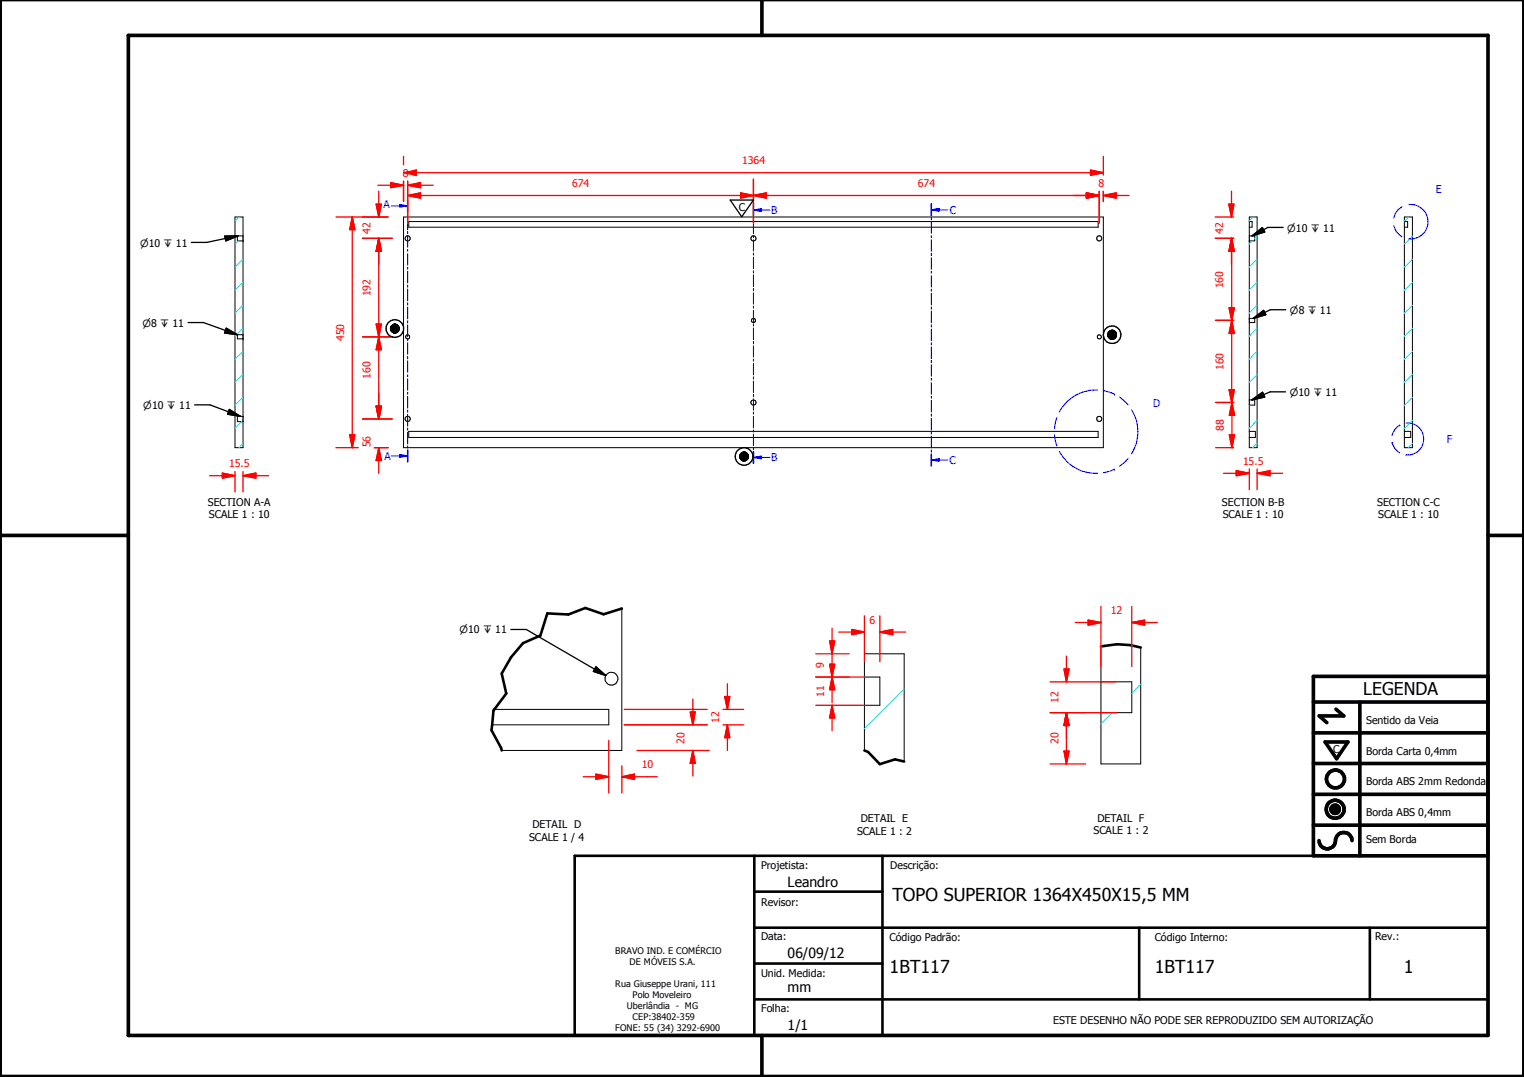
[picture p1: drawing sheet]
<svg xmlns="http://www.w3.org/2000/svg" width="297mm" height="210mm" viewBox="0 0 297 210" stroke-linecap="round" stroke-linejoin="round" font-family="sans-serif">
<g fill="none" stroke="#000" stroke-width=".19">
<path d="M45.8 42.3h1.6v44.9h-1.6zM47.4 46.9h.1M47.4 46h-1.1v.9h1.1M78.7 42.3h136.3v44.9h-136.3zM79.7 43.2h134.3v1.1h-134.3zM243.5 46.9h.1M243.5 46h1.1v.9h-1.1M243.5 43.2h.5v1.1h-.5M243.5 42.3h1.5v44.9h-1.5zM273.7 43.2h.7v1.1h-.7M273.7 42.3h1.6v44.9h-1.6zM47.4 66h.1"/>
<path d="M47.4 65.2h-1.1v.8h1.1M76.1 64l1.7 .1zM76.1 64.1h1.7zM76.1 64.1l1.7 .1zM76.2 64.2h1.6zM76.2 64.2l1.6 .1zM76.2 64.3h1.6zM76.2 64.3l1.5 .1zM76.2 63.9l1.6 .1zM76.2 63.8l1.6 .1h-1.6zM76.2 63.8h1.6v.1zM76.2 64.4h1.5z"/>
<path d="M76.2 64.4l1.5 .1zM76.2 63.7l1.6 .1zM76.2 64.5h1.5zM76.2 64.5h1.4zM76.2 63.6l1.5 .1zM76.3 64.5h1.3zM76.3 64.5l1.3 .1zM76.3 63.5l1.4 .1zM76.3 64.6h1.3zM76.3 64.6h1.2zM76.3 63.5h1.3zM76.4 64.6h1.1z"/>
<path d="M76.4 64.6l1.1 .1zM76.4 63.4l1.2 .1zM76.4 63.4h1.1zM76.5 64.7h1zM76.5 64.7l.9 .1zM76.5 63.4h1zM76.5 64.8h.9zM76.5 64.8h.8zM76.5 63.3l1 .1zM76.6 64.8h.7zM76.6 64.8l.6 .1zM76.6 63.2l.8 .1h-.9z"/>
<path d="M76.6 63.2l.8 .1zM76.6 63.2h.7zM76.7 64.9h.5zM76.7 64.9h.4zM76.7 63.2h.6zM76.7 63.2h.5zM76.8 64.9h.3zM76.8 64.9h.2zM76.8 63.2h.4zM76.8 63.2h.3zM76.9 64.9h.1zM76.9 63.2h.2z"/>
<path d="M76.9 63.2h.1zM215.9 65.2h1.7zM215.9 65.2l1.7 .1zM215.9 65.3l1.7 .1zM215.9 65.4l1.7 .1zM215.9 65.5h1.7l-.1 .1zM215.9 65.5l1.6 .1h-1.5zM215.9 65.1l1.7 .1zM215.9 65l1.7 .1zM216 65.6l1.5 .1zM216 64.9l1.6 .1zM216 65.7h1.5z"/>
<path d="M216 64.8l1.5 .1zM216.1 65.7h1.4zM216.1 65.7l1.3 .1zM216.1 64.7l1.4 .1zM216.1 64.7h1.4zM216.1 65.8h1.3zM216.1 65.8l1.2 .1zM216.2 65.9h1.1zM216.2 64.6l1.2 .1h-1.3zM216.2 64.6l1.2 .1zM216.2 64.6h1.1zM216.3 65.9h1z"/>
<path d="M216.3 65.9l.9 .1zM216.3 64.6h1zM216.3 66h.9zM216.3 66h.8zM216.3 64.5l1 .1zM216.3 64.5h.9zM216.4 66h.7zM216.4 66h.6zM216.4 64.5h.8zM216.5 66h.5zM216.5 66l.5 .1zM216.5 64.4l.6 .1z"/>
<path d="M216.5 64.4h.5zM216.6 66.1h.4zM216.6 66.1h.3zM216.6 64.4h.4zM216.7 66.1h.2zM216.7 64.4h.3zM216.7 64.4h.2zM243.5 62.1h.1M243.5 62.1h1.1v.8h-1.1M243.5 77.9h1.1v1.1h-1.1M47.4 81.2h-1.1v1h1.1M79.7 84.1h134.3v1.2h-134.3z"/>
<path d="M144.2 88.9h1.7zM144.2 88.9h1.7v.2zM144.2 88.9l1.7 .2h-1.7zM144.2 89.1h1.7zM144.2 89.1l1.6 .1zM144.2 89.2h1.6zM144.2 88.8l1.7 .1h-1.7zM144.2 88.8h1.6l.1 .1zM144.2 89.2l1.6 .1zM144.2 89.3h1.6zM144.2 89.3l1.6 .1zM144.2 88.7l1.6 .1z"/>
<path d="M144.2 88.6l1.6 .1zM144.3 89.4h1.5zM144.3 89.4l1.4 .1zM144.3 88.6h1.5h-1.6zM144.3 88.6h1.5zM144.4 89.5h1.3zM144.4 89.5h1.2zM144.4 88.5l1.4 .1zM144.4 89.5l1.2 .1zM144.4 88.4l1.3 .1zM144.4 89.6h1.2zM144.4 89.6l1.1 .1z"/>
<path d="M144.4 88.3l1.2 .1zM144.4 88.3h1.2zM144.5 89.7h1zM144.5 88.3h1.1zM144.5 88.3h1zM144.6 89.7h.9zM144.6 89.7h.8zM144.6 88.3h.9zM144.7 89.7h.7zM144.7 89.7l.6 .1zM144.7 88.2l.8 .1zM144.7 88.2h.7z"/>
<path d="M144.7 89.8h.6zM144.7 89.8h.5zM144.7 88.2h.6zM144.9 89.8h.3zM144.9 89.8h.2zM144.9 88.1l.4 .1zM144.9 88.1h.3zM144.9 88.1h.2zM243.5 84.1h1.2v1.2h-1.2M273.7 84.1h1.3v1.2h-1.3M121.2 118.6v27.7h-23.4M96.3 138.3h22.4v3h-22.8"/>
<path d="M168.5 132h3v5.5h-3M214.6 126v22.9h7.7v-22.7M214.6 132.9h6v6h-6M168.5 146.3v-18.9h7.7v21M259.4 157.6l1.6 .1zM259.4 157.7l1.6 .1zM259.4 157.8l1.6 .1zM259.4 157.9h1.6v.1zM259.4 157.9l1.6 .1h-1.5zM259.4 157.6h1.6zM259.5 158h1.5zM259.5 158l1.4 .1z"/>
<path d="M259.5 157.5l1.5 .1zM259.5 158.1h1.4zM259.5 157.4l1.5 .1zM259.5 158.1l1.4 .1zM259.5 157.3l1.4 .1zM259.6 158.2h1.3zM259.6 158.2h1.2zM259.6 157.2l1.3 .1zM259.6 158.2l1.2 .1zM259.6 157.2h1.3zM259.7 158.3h1.1zM259.7 158.3l1 .1z"/>
<path d="M259.7 157.1l1.1 .1zM259.7 157.1h1.1zM259.8 158.4h.9zM259.8 158.4h.8zM259.8 157.1h1zM259.8 157.1h.9zM259.8 158.4l.8 .1zM259.8 157l.9 .1zM259.8 157h.8zM259.9 158.5h.7zM259.9 158.5h.6zM259.9 157h.7z"/>
<path d="M260 158.5h.5zM260 158.5h.4zM260 157h.6zM260.1 158.5h.3zM260.1 158.5h.2zM260.1 156.9l.4 .1zM260.1 156.9h.3zM260.1 156.9h.2z"/>
<circle cx="79.5" cy="46.5" r=".5"/>
<circle cx="146.9" cy="46.5" r=".49"/>
<circle cx="214.3" cy="46.5" r=".5"/>
<circle cx="79.5" cy="65.6" r=".4"/>
<circle cx="146.8" cy="62.4" r=".4"/>
<circle cx="146.9" cy="78.5" r=".51"/>
<circle cx="214.3" cy="65.6" r=".4"/>
<circle cx="79.5" cy="81.6" r=".5"/>
<circle cx="214.2" cy="81.6" r=".5"/>
<circle cx="119.2" cy="132.3" r="1.25"/>
</g>
<path d="M121.2 118.6l-3.6 1.1-3.5-1.2-3.3 1.3-4.1-.3-1.4 4.4-3.4 1.4-2.3 2.8-1.8 3.2 .9 3.9-2.5 3.3-.4 3.8 1.9 3.5 .1 .5M214.6 126a14.5 14.5 0 0 1 7.7 .2M168.5 146.3l.7 .3 2.3 2.3 3-.9 1.7 .4M112 166.8h178v35h-178zM147 173.8h25M147 166.8v35M172 166.8v35M147 194.8h143M147 180.8h143M147 187.8h25M222 180.8v14M267 180.8v14" fill="none" stroke="#000" stroke-width=".51"/>
<g fill="#000">
<path d="M76.2 63.9l1.6 .1zM76.2 63.8l1.6 .1h-1.6zM76.2 63.8h1.6v.1zM76.2 63.7l1.6 .1zM76.2 63.6l1.5 .1zM76.3 63.5l1.4 .1zM76.3 63.5h1.3zM76.4 63.4l1.2 .1zM76.4 63.4h1.1zM76.5 63.4h1zM76.5 63.3l1 .1zM76.6 63.2l.8 .1h-.9z"/>
<path d="M76.6 63.2l.8 .1zM76.6 63.2h.7zM76.7 63.2h.6zM76.7 63.2h.5zM76.8 63.2h.4zM76.8 63.2h.3zM76.9 63.2h.2zM76.9 63.2h.1zM76.8 64.9h.2zM76.9 64.9h.1zM76.7 64.9h.4zM76.8 64.9h.3z"/>
<path d="M76.6 64.8l.6 .1zM76.7 64.9h.5zM76.5 64.8h.8zM76.6 64.8h.7zM76.5 64.7l.9 .1zM76.5 64.8h.9zM76.4 64.6l1.1 .1zM76.5 64.7h1zM76.3 64.6h1.2zM76.4 64.6h1.1zM76.3 64.5l1.3 .1zM76.3 64.6h1.3z"/>
<path d="M76.2 64.5h1.4zM76.3 64.5h1.3zM76.2 64.4l1.5 .1zM76.2 64.5h1.5zM76.2 64.3l1.5 .1zM76.2 64.4h1.5zM76.2 64.2l1.6 .1zM76.2 64.3h1.6zM76.1 64l1.7 .1zM76.1 64.1h1.7zM76.1 64.1l1.7 .1zM76.2 64.2h1.6z"/>
<path d="M215.9 65.1l1.7 .1zM215.9 65l1.7 .1zM216 64.9l1.6 .1zM216 64.8l1.5 .1zM216.1 64.7l1.4 .1zM216.1 64.7h1.4zM216.2 64.6l1.2 .1h-1.3zM216.2 64.6l1.2 .1zM216.2 64.6h1.1zM216.3 64.6h1zM216.3 64.5l1 .1zM216.3 64.5h.9z"/>
<path d="M216.4 64.5h.8zM216.5 64.4l.6 .1zM216.5 64.4h.5zM216.6 64.4h.4zM216.7 64.4h.3zM216.7 64.4h.2zM216.6 66.1h.3zM216.7 66.1h.2zM216.5 66l.5 .1zM216.6 66.1h.4zM216.4 66h.6zM216.5 66h.5z"/>
<path d="M216.3 66h.8zM216.4 66h.7zM216.3 65.9l.9 .1zM216.3 66h.9zM216.2 65.9h1.1zM216.3 65.9h1zM216.1 65.8l1.2 .1zM216.1 65.7l1.3 .1zM216.1 65.8h1.3zM216 65.7h1.5zM216.1 65.7h1.4zM215.9 65.5l1.6 .1h-1.5z"/>
<path d="M216 65.6l1.5 .1zM215.9 65.2h1.7zM215.9 65.2l1.7 .1zM215.9 65.3l1.7 .1zM215.9 65.4l1.7 .1zM215.9 65.5h1.7l-.1 .1zM144.2 88.8l1.7 .1h-1.7zM144.2 88.8h1.6l.1 .1zM144.2 88.7l1.6 .1zM144.2 88.6l1.6 .1zM144.3 88.6h1.5h-1.6zM144.3 88.6h1.5z"/>
<path d="M144.4 88.5l1.4 .1zM144.4 88.4l1.3 .1zM144.4 88.3l1.2 .1zM144.4 88.3h1.2zM144.5 88.3h1.1zM144.5 88.3h1zM144.6 88.3h.9zM144.7 88.2l.8 .1zM144.7 88.2h.7zM144.7 88.2h.6zM144.9 88.1l.4 .1zM144.9 88.1h.3z"/>
<path d="M144.9 88.1h.2zM144.9 89.8h.2zM144.7 89.8h.5zM144.9 89.8h.3zM144.7 89.7l.6 .1zM144.7 89.8h.6zM144.6 89.7h.8zM144.7 89.7h.7zM144.5 89.7h1zM144.6 89.7h.9zM144.4 89.6l1.1 .1zM144.4 89.5l1.2 .1z"/>
<path d="M144.4 89.6h1.2zM144.4 89.5h1.2zM144.3 89.4l1.4 .1zM144.4 89.5h1.3zM144.2 89.3l1.6 .1zM144.3 89.4h1.5zM144.2 89.2l1.6 .1zM144.2 89.3h1.6zM144.2 89.1l1.6 .1zM144.2 89.2h1.6zM144.2 88.9h1.7zM144.2 88.9h1.7v.2z"/>
<path d="M144.2 88.9l1.7 .2h-1.7zM144.2 89.1h1.7zM259.4 157.6h1.6zM259.5 157.5l1.5 .1zM259.5 157.4l1.5 .1zM259.5 157.3l1.4 .1zM259.6 157.2l1.3 .1zM259.6 157.2h1.3zM259.7 157.1l1.1 .1zM259.7 157.1h1.1zM259.8 157.1h1zM259.8 157.1h.9z"/>
<path d="M259.8 157l.9 .1zM259.8 157h.8zM259.9 157h.7zM260 157h.6zM260.1 156.9l.4 .1zM260.1 156.9h.3zM260.1 156.9h.2zM260.1 158.5h.2zM260 158.5h.4zM260.1 158.5h.3zM259.9 158.5h.6zM260 158.5h.5z"/>
<path d="M259.8 158.4l.8 .1zM259.9 158.5h.7zM259.8 158.4h.8zM259.7 158.3l1 .1zM259.8 158.4h.9zM259.6 158.2l1.2 .1zM259.7 158.3h1.1zM259.6 158.2h1.2zM259.5 158.1l1.4 .1zM259.6 158.2h1.3zM259.5 158l1.4 .1zM259.5 158.1h1.4z"/>
<path d="M259.4 157.9l1.6 .1h-1.5zM259.5 158h1.5zM259.4 157.6l1.6 .1zM259.4 157.7l1.6 .1zM259.4 157.8l1.6 .1zM259.4 157.9h1.6v.1z"/>
</g>
<g fill="none" stroke="#000" stroke-width=".71">
<path d="M148.5 0v6.9M297 -.1v209.9h-297v-209.9M25 6.9h265v194.9h-265zM0 104.4h25M290 104.4h7M256 136.8h34M260.4 138.2l1.5 1.3h-4.8l1.5 1.3M265 136.8v30M290 131.8h-34v35h34M256 154.8h34M256 148.8h34M256 142.8h34"/>
<path d="M258.3 144.6h4.4l-2.2 3.3zM256 160.8h34M257.1 163.8a1.62 1.62 0 0 0 1.8 1.6 1.62 1.62 0 0 0 1.4-1.9 1.63 1.63 0 0 1 1.7-1.2 1.63 1.63 0 0 1 1.5 1.5M148.5 201.8v8"/>
<circle cx="260.2" cy="157.7" r="1.76"/>
<circle cx="260.2" cy="157.7" r=".82"/>
<circle cx="260.3" cy="151.8" r="1.76"/>
</g>
<g fill="none" stroke="#00f" stroke-width=".19">
<path d="M79.5 39v2.2M77.9 40.1h1.6M79.5 41.6v.5M79.5 42.5v2.2M79.5 45.1v.5M79.5 45.9v2.3M79.5 48.6v.4M79.5 49.4v2.3M79.5 52.1v.4M79.5 52.9v2.3M79.5 55.5v.5M79.5 56.3v2.3"/>
<path d="M79.5 59v.5M79.5 59.9v2.2M79.5 62.5v.4M79.5 63.3v2.3M79.5 66v.4M79.5 66.8v2.3M79.5 69.5v.4M79.5 70.3v2.3M79.5 73v.4M79.5 73.8v2.3M79.5 76.5v.4M79.5 77.3v2.2"/>
<path d="M79.5 79.9v.5M79.5 80.8v2.3M79.5 83.4v.5M79.5 84.2v2.3M79.5 86.9v.4M79.5 87.7v2.3"/>
</g>
<path d="M79.5 39v2.2M79.5 87.7v2.3" fill="none" stroke="#00f" stroke-width=".3"/>
<path d="M77.9 39.9l1.6 .2-1.6 .2z" fill="#00f"/>
<path d="M77.9 39.9l1.6 .2-1.6 .2zM76.2 40.1h1.7M77.9 88.9h1.6" fill="none" stroke="#00f" stroke-width=".19"/>
<path d="M77.9 88.6l1.6 .3-1.6 .2z" fill="#00f"/>
<g fill="none" stroke="#00f" stroke-width=".19">
<path d="M146.9 39.8v2.2M146.9 42.4v.4M146.9 43.2v2.3M146.9 45.8v.5M146.9 46.7v2.2M146.9 49.3v.4M146.9 50.1v2.3M146.9 52.7v.5M146.9 53.6v2.2M146.9 56.2v.4M146.9 57v2.3M146.9 59.6v.5"/>
<path d="M146.9 40.9h1.5M146.9 60.5v2.2M146.9 63.1v.4M146.9 63.9v2.3M146.9 66.5v.5M146.9 67.4v2.2M146.9 70v.4M146.9 70.8v2.3M146.9 73.4v.5M146.9 74.3v2.2M146.9 76.9v.4M146.9 77.7v2.2"/>
<path d="M76.2 88.9h1.7M77.9 88.6l1.6 .3-1.6 .2zM146.9 80.3v.5M146.9 81.2v2.2M146.9 83.8v.4M146.9 84.6v2.3M146.9 87.2v.5M146.9 88.1v2.2"/>
</g>
<path d="M46.4 46.9l-.6 .7M46.6 42.3l-.8 .8M47.4 59.5l-1.6 1.5M47.4 55l-1.6 1.6M47.4 50.5l-1.6 1.6M47.4 77.5l-1.6 1.5M47.4 73l-1.6 1.5M47.4 68.5l-1.6 1.5M47.4 64l-1.6 1.5M47.2 82.2l-1.4 1.3M47.4 86.4l-.8 .8" fill="none" stroke="#0ff" stroke-width=".19"/>
<path d="M146.9 39.8v2.2M146.9 88.1v2.2" fill="none" stroke="#00f" stroke-width=".3"/>
<path d="M146.9 40.9l1.5-.2v.5z" fill="#00f"/>
<path d="M146.9 40.9l1.5-.2v.5zM148.4 40.9h1.7M146.9 89.2h1.5" fill="none" stroke="#00f" stroke-width=".19"/>
<path d="M146.9 89.2l1.5-.3v.5z" fill="#00f"/>
<g fill="none" stroke="#00f" stroke-width=".19">
<path d="M181.5 39.8v2.2M181.5 42.4v.4M181.5 43.2v2.3M181.5 45.9v.4M181.5 46.7v2.3M181.5 49.4v.4M181.5 50.2v2.3M181.5 52.9v.4M181.5 53.7v2.3M181.5 56.3v.5M181.5 57.1v2.3M181.5 59.8v.5"/>
<path d="M181.5 40.9h1.5M181.5 60.6v2.3M181.5 63.3v.5M181.5 64.1v2.3M181.5 66.8v.4M181.5 67.6v2.3M181.5 70.2v.5M181.5 71.1v2.3M181.5 73.7v.5M181.5 74.5v2.3M181.5 77.2v.4M181.5 78v2.3"/>
<path d="M146.9 89.2l1.5-.3v.5zM148.4 89.2h1.7M181.5 80.7v.5M181.5 81.5v2.3M181.5 84.2v.4M181.5 85v2.3M181.5 87.7v.4M181.5 88.5v2.3"/>
</g>
<g fill="none" stroke="#0ff" stroke-width=".19">
<path d="M244.1 46.9l-.6 .7M244.3 42.3l-.8 .8M245 59.5l-1.5 1.5M245 55l-1.5 1.6M245 50.5l-1.5 1.6M245 46l-.4 .5M243.5 79h.1M245 77.5l-.5 .4M245 73l-1.5 1.5M245 68.5l-1.5 1.5M245 64l-1.5 1.5M245 86.4l-.8 .8"/>
<path d="M245 81.9l-1.5 1.6"/>
</g>
<path d="M181.5 39.8v2.2M181.5 88.5v2.3" fill="none" stroke="#00f" stroke-width=".3"/>
<path d="M181.5 40.9l1.5-.3v.5z" fill="#00f"/>
<path d="M181.5 40.9l1.5-.3v.5zM183 40.9h1.7M181.5 89.7h1.5" fill="none" stroke="#00f" stroke-width=".19"/>
<path d="M181.5 89.7l1.5-.3v.5z" fill="#00f"/>
<g fill="none" stroke="#00f" stroke-width=".19">
<path d="M274.6 39.9a3.4 3.4 0 0 1 3.7 3.3 3.4 3.4 0 0 1-3.7 3.4M271.6 43.9l.6 1.2 1.1 1M273.3 40.3l-1.1 1-.6 1.2M213.9 76a7.9 7.9 0 0 0-7.4 4.3M215 76.2l2.2 .6M217.2 76.8h.1M218.2 77.4l1.7 1.5M220.5 79.8a7.9 7.9 0 0 1 0 8.6M181.5 89.7l1.5-.3v.5zM183 89.7h1.7M205.5 84.7l.5 2.2M206 81.4l-.5 2.2"/>
<path d="M206.5 88a8.1 8.1 0 0 0 7.4 4.2M217.2 91.4h.1M217.2 91.4l-2.2 .7M219.9 89.4l-1.7 1.5M271.3 86.2h.1M271.3 86.2l.6 1.2 .9 .9M272.8 82.8h.1M272.8 82.8l-.9 .9-.6 1.2M274.1 88.6h.1M274.1 82.5a3.1 3.1 0 0 1 3.4 3.1 3.1 3.1 0 0 1-3.4 3"/>
</g>
<g fill="none" stroke="#0ff" stroke-width=".19">
<path d="M274.6 42.3l-.9 .8M275.3 59.5l-1.6 1.5M275.3 55l-1.6 1.6M275.3 50.5l-1.6 1.6M275.3 46l-1.6 1.6M275.3 77.5l-1.6 1.5M275.3 73l-1.6 1.5M275.3 68.5l-1.6 1.5M275.3 64l-1.6 1.5M275.3 86.4l-.8 .8M275.3 81.9l-1.6 1.6M176.2 134.3l-7.7 7.7"/>
<path d="M216.8 138.9l-2.2 2.2M222.3 133.3l-1.7 1.8"/>
</g>
<path d="M76.2 36.1h2.5" fill="none" stroke="#f00" stroke-width=".25"/>
<path d="M76.2 35.6l2.5 .5-2.5 .5z" fill="#f00"/>
<path d="M76.2 35.6l2.5 .5-2.5 .5zM79.5 36.1h2.5" fill="none" stroke="#f00" stroke-width=".25"/>
<path d="M79.5 36.1l2.5-.5v1z" fill="#f00"/>
<path d="M73.7 36.1h2.5M78.7 35.3v4M79.5 36.1l2.5-.5v1zM79.5 35.3v8.2M79.5 38.1h2.5M82 36.1h2.5" fill="none" stroke="#f00" stroke-width=".25"/>
<path d="M79.5 38.1l2.5-.5v1z" fill="#f00"/>
<path d="M79.5 38.1l2.5-.5v1zM144.4 38.1h2.5" fill="none" stroke="#f00" stroke-width=".25"/>
<path d="M144.4 37.6l2.5 .5-2.5 .5z" fill="#f00"/>
<path d="M79.5 35.3v8.2M82 38.1h62.4M144.4 37.6l2.5 .5-2.5 .5zM146.9 38.1h2.4M146.9 34.9v8.6" fill="none" stroke="#f00" stroke-width=".25"/>
<path d="M146.9 38.1l2.4-.5v1z" fill="#f00"/>
<path d="M146.9 38.1l2.4-.5v1zM211.7 38.1h2.5" fill="none" stroke="#f00" stroke-width=".25"/>
<path d="M211.7 37.6l2.5 .5-2.5 .5z" fill="#f00"/>
<path d="M146.9 34.9v8.6M149.3 38.1h64.9M211.7 37.6l2.5 .5-2.5 .5zM214.2 37.3v6.2" fill="none" stroke="#f00" stroke-width=".25"/>
<path d="M211.7 37.6l2.5 .5-2.5 .5z" fill="#f00"/>
<path d="M211.7 37.6l2.5 .5-2.5 .5zM215 38.1h2.5" fill="none" stroke="#f00" stroke-width=".25"/>
<path d="M215 38.1l2.5-.5v1z" fill="#f00"/>
<path d="M209.3 38.1h2.4M214.2 37.3v6.2M215 38.1l2.5-.5v1zM215 37.3v2M217.5 38.1h2.5" fill="none" stroke="#f00" stroke-width=".25"/>
<path d="M78.7 33.7l2.4-.6v1.1z" fill="#f00"/>
<path d="M78.7 33.7l2.4-.6v1.1zM81.1 33.1v1.1M212.6 33.7h2.4" fill="none" stroke="#f00" stroke-width=".25"/>
<path d="M212.6 33.1l2.4 .6-2.4 .5z" fill="#f00"/>
<path d="M78.7 30.5v1.6M78.7 35.3v4M80.4 33.7h132.2M80.4 34l.7 .2M81.1 33.1l-.7 .2M212.6 33.1l2.4 .6-2.4 .5zM215 30.5v3.6M215 37.3v2M73.8 87.2v2.5" fill="none" stroke="#f00" stroke-width=".25"/>
<path d="M73.8 87.2l.5 2.5h-1z" fill="#f00"/>
<path d="M73.8 79.2v2.5M73.8 87.2l.5 2.5h-1z" fill="none" stroke="#f00" stroke-width=".25"/>
<path d="M73.3 79.2h1l-.5 2.5z" fill="#f00"/>
<path d="M73.3 79.2h1l-.5 2.5zM73.8 76.6v5.1M70.7 81.7h5.8M73 87.2h2.6M73.8 89.7v2.5" fill="none" stroke="#f00" stroke-width=".25"/>
<path d="M73.3 79.2h1l-.5 2.5z" fill="#f00"/>
<path d="M73.3 79.2h1l-.5 2.5zM73.8 65.7v2.5" fill="none" stroke="#f00" stroke-width=".25"/>
<path d="M73.8 65.7l.5 2.5h-1z" fill="#f00"/>
<path d="M70.7 65.7h5.8M73.8 65.7l.5 2.5h-1zM73.8 63.2v2.5M73.8 68.2v11M70.7 81.7h5.8" fill="none" stroke="#f00" stroke-width=".25"/>
<path d="M73.3 63.2h1l-.5 2.5z" fill="#f00"/>
<path d="M73.8 46.4v2.6M73.3 63.2h1l-.5 2.5z" fill="none" stroke="#f00" stroke-width=".25"/>
<path d="M73.8 46.4l.5 2.6h-1z" fill="#f00"/>
<path d="M70.7 46.4h5.8M73.8 46.4l.5 2.6h-1zM73.8 46.4v16.8M70.7 65.7h5.8" fill="none" stroke="#f00" stroke-width=".25"/>
<path d="M73.8 46.4l.5 2.6h-1z" fill="#f00"/>
<path d="M73.8 39.8v2.5M73.8 46.4l.5 2.6h-1z" fill="none" stroke="#f00" stroke-width=".25"/>
<path d="M73.3 39.8h1l-.5 2.5z" fill="#f00"/>
<path d="M73.3 39.8h1l-.5 2.5zM73.8 37.3v2.5M68.7 42.3v2.4M70.7 42.3h4.9M70.7 46.4h5.8M73.8 49v2.5" fill="none" stroke="#f00" stroke-width=".25"/>
<path d="M68.7 42.3l.5 2.4h-1z" fill="#f00"/>
<path d="M68.7 42.3l.5 2.4h-1zM68.7 84.8v2.4" fill="none" stroke="#f00" stroke-width=".25"/>
<path d="M68.2 84.8h1l-.5 2.4z" fill="#f00"/>
<path d="M65.5 42.3h10.1M68.7 44.7v40.1M43.3 92.7h2.5M65.5 87.2h4.3M68.2 84.8h1l-.5 2.4zM73 87.2h2.6" fill="none" stroke="#f00" stroke-width=".25"/>
<path d="M43.8 46h2.6l-2.4 .9zM46.4 46l-6.1 1.2h-3M37.9 78.9h3l6 2.3M44.7 79.8l2.2 1.4-2.5-.5z" fill="none" stroke="#000" stroke-width=".25"/>
<path d="M43.8 46h2.6l-2.4 .9zM44.7 79.8l2.2 1.4-2.5-.5z" fill="#000"/>
<path d="M43.3 92.2l2.5 .5-2.5 .5z" fill="#f00"/>
<path d="M43.3 92.2l2.5 .5-2.5 .5zM47.4 92.7h2.5" fill="none" stroke="#f00" stroke-width=".25"/>
<path d="M47.4 92.7l2.5-.5v1z" fill="#f00"/>
<path d="M240 39.8v2.5M40.8 92.7h2.5M45.8 91.9v4M47.4 92.7l2.5-.5v1zM47.4 91.9v4M49.9 92.7h2.5" fill="none" stroke="#f00" stroke-width=".25"/>
<path d="M244 46l2-1.6 .5 .8zM250.1 44.3h-3l-3.1 1.7M36.7 62.9h3l6.6 2.3M44.1 64l2.2 1.2-2.5-.3zM244 77.9l2.1-1.4 .4 .9zM244.3 62.1l2-1.6 .4 .8zM250.6 76.4h-3l-3.6 1.5M250.6 60.4h-3l-3.3 1.7" fill="none" stroke="#000" stroke-width=".25"/>
<path d="M244 46l2-1.6 .5 .8zM44.1 64l2.2 1.2-2.5-.3zM244 77.9l2.1-1.4 .4 .9zM244.3 62.1l2-1.6 .4 .8z" fill="#000"/>
<path d="M239.5 39.8h1l-.5 2.5z" fill="#f00"/>
<path d="M239.5 39.8h1l-.5 2.5zM240 46.4v2.6" fill="none" stroke="#f00" stroke-width=".25"/>
<path d="M240 46.4l.5 2.6h-1z" fill="#f00"/>
<path d="M240 37.3v2.5M236.9 42.3h3.5M236.9 46.4h3.5M240 46.4l.5 2.6h-1zM240 49v2.5M240.1 46.4v2.6" fill="none" stroke="#f00" stroke-width=".25"/>
<path d="M240.1 46.4l.5 2.6h-1z" fill="#f00"/>
<path d="M240.1 46.4l.5 2.6h-1zM240.1 60v2.4" fill="none" stroke="#f00" stroke-width=".25"/>
<path d="M239.6 60h1l-.5 2.4z" fill="#f00"/>
<path d="M236.9 46.4h3.5M239.6 60h1l-.5 2.4zM240.1 49v11M236.9 62.4h3.5M240.1 62.4v2.6" fill="none" stroke="#f00" stroke-width=".25"/>
<path d="M240.1 62.4l.5 2.6h-1z" fill="#f00"/>
<path d="M240.1 62.4l.5 2.6h-1zM240.1 75.9v2.5" fill="none" stroke="#f00" stroke-width=".25"/>
<path d="M239.6 75.9h1l-.5 2.5z" fill="#f00"/>
<path d="M236.9 62.4h3.5M236.9 78.4h3.5M239.6 75.9h1l-.5 2.5zM240.1 65v10.9M240.1 78.4v2.5" fill="none" stroke="#f00" stroke-width=".25"/>
<path d="M240.1 78.4l.5 2.5h-1z" fill="#f00"/>
<path d="M240.1 78.4l.5 2.5h-1zM240.1 84.8v2.4" fill="none" stroke="#f00" stroke-width=".25"/>
<path d="M239.6 84.8h1l-.5 2.4z" fill="#f00"/>
<path d="M236.9 78.4h3.5M236.9 87.2h3.5M239.6 84.8h1l-.5 2.4zM240.1 80.9v3.9M241 92.2h2.5" fill="none" stroke="#f00" stroke-width=".25"/>
<path d="M241 91.7l2.5 .5-2.5 .5z" fill="#f00"/>
<path d="M241 91.7l2.5 .5-2.5 .5zM245 92.2h2.5" fill="none" stroke="#f00" stroke-width=".25"/>
<path d="M245 92.2l2.5-.5v1z" fill="#f00"/>
<path d="M238.5 92.2h2.5M243.5 91.4v4M245 92.2l2.5-.5v1zM245 91.4v4M247.5 92.2h2.5M116.2 151.4h2.5" fill="none" stroke="#f00" stroke-width=".25"/>
<g fill="none" stroke="#000" stroke-width=".25">
<path d="M142.3 39h4.6l-2.3 3.2z"/>
<circle cx="77" cy="64.1" r=".84"/>
<circle cx="77" cy="64" r="1.72"/>
<circle cx="216.8" cy="65.2" r="1.71"/>
<circle cx="216.8" cy="65.2" r=".85"/>
<circle cx="145" cy="89" r=".84"/>
<circle cx="145" cy="89" r="1.72"/>
</g>
<path d="M116.2 150.9l2.5 .5-2.5 .5z" fill="#f00"/>
<path d="M116.2 150.9l2.5 .5-2.5 .5zM121.2 151.4h2.5" fill="none" stroke="#f00" stroke-width=".25"/>
<path d="M121.2 151.4l2.5-.5v1z" fill="#f00"/>
<path d="M135 138.8v2.5M113.7 151.4h2.5M118.7 144.3v10.3M121.2 151.4l2.5-.5v1zM121.2 149.3v5.3M123.7 151.4h4.4" fill="none" stroke="#f00" stroke-width=".25"/>
<path d="M134.5 138.8h1l-.5 2.5z" fill="#f00"/>
<path d="M134.5 138.8h1l-.5 2.5zM135 146.3v2.5" fill="none" stroke="#f00" stroke-width=".25"/>
<path d="M135 146.3l.5 2.5h-1z" fill="#f00"/>
<path d="M135 136.3v2.5M166 123.2h2.5M121.7 141.3h16.1M124.2 146.3h14M135 146.3l.5 2.5h-1zM135 148.8v2.5" fill="none" stroke="#f00" stroke-width=".25"/>
<path d="M99.6 122.7h3l15.5 9M116.2 130l1.9 1.7-2.4-.8z" fill="none" stroke="#000" stroke-width=".25"/>
<path d="M116.2 130l1.9 1.7-2.4-.8z" fill="#000"/>
<path d="M166 122.7l2.5 .5-2.5 .5z" fill="#f00"/>
<path d="M166 122.7l2.5 .5-2.5 .5zM171.5 123.2h2.5" fill="none" stroke="#f00" stroke-width=".25"/>
<path d="M171.5 123.2l2.5-.5v1z" fill="#f00"/>
<path d="M162.2 124.9v2.5M163.5 123.2h2.5M168.5 120v8.9M171.5 123.2l2.5-.5v1zM171.5 120v8.9M174 123.2h2.5" fill="none" stroke="#f00" stroke-width=".25"/>
<path d="M161.7 124.9h1l-.5 2.5z" fill="#f00"/>
<path d="M161.7 124.9h1l-.5 2.5zM162.2 132v2.4" fill="none" stroke="#f00" stroke-width=".25"/>
<path d="M162.2 132l.5 2.4h-1z" fill="#f00"/>
<path d="M159 127.4h6.5M159 132h6.5M162.2 132l.5 2.4h-1zM162.2 122.4v2.5M162.2 129.5v2.5M162.2 134.4v2.5" fill="none" stroke="#f00" stroke-width=".25"/>
<path d="M161.7 129.5h1l-.5 2.5z" fill="#f00"/>
<path d="M161.7 129.5h1l-.5 2.5zM162.2 137.5v2.4" fill="none" stroke="#f00" stroke-width=".25"/>
<path d="M162.2 137.5l.5 2.4h-1z" fill="#f00"/>
<path d="M159 132h9.5M159 137.5h9.5M162.2 137.5l.5 2.4h-1zM162.2 126.9v2.6M162.2 139.9v2.5M212.1 121.3h2.5" fill="none" stroke="#f00" stroke-width=".25"/>
<path d="M212.1 120.9l2.5 .4-2.5 .5z" fill="#f00"/>
<path d="M212.1 120.9l2.5 .4-2.5 .5zM220.6 121.3h2.5" fill="none" stroke="#f00" stroke-width=".25"/>
<path d="M220.6 121.3l2.5-.4v.9z" fill="#f00"/>
<path d="M214.6 118.2v11.7M220.6 118.2v11.7M207.9 130.4v2.5M209.6 121.3h2.5M220.6 121.3l2.5-.4v.9zM223.1 121.3h2.5" fill="none" stroke="#f00" stroke-width=".25"/>
<path d="M207.4 130.4h1l-.5 2.5z" fill="#f00"/>
<path d="M207.4 130.4h1l-.5 2.5zM207.9 138.9v2.5" fill="none" stroke="#f00" stroke-width=".25"/>
<path d="M207.9 138.9l.5 2.5h-1z" fill="#f00"/>
<path d="M204.7 132.9h12.9M204.7 138.9h12.9M207.9 138.9l.5 2.5h-1zM207.9 127.9v2.5M207.9 138.9v5" fill="none" stroke="#f00" stroke-width=".25"/>
<path d="M207.9 138.9l.5 2.5h-1z" fill="#f00"/>
<path d="M207.9 138.9l.5 2.5h-1zM207.9 146.4v2.5" fill="none" stroke="#f00" stroke-width=".25"/>
<path d="M207.4 146.4h1l-.5 2.5z" fill="#f00"/>
<path d="M141.8 135.8v2.5M204.7 138.9h6.9M204.7 148.9h6.9M207.4 146.4h1l-.5 2.5zM207.9 141.4v5" fill="none" stroke="#f00" stroke-width=".25"/>
<path d="M141.3 135.8h.9l-.4 2.5z" fill="#f00"/>
<path d="M141.3 135.8h.9l-.4 2.5zM141.8 141.3v2.5" fill="none" stroke="#f00" stroke-width=".25"/>
<path d="M141.8 141.3l.4 2.5h-.9z" fill="#f00"/>
<path d="M121.7 138.3h16.1M140.9 138.3h4M141.8 133.3v2.5M121.7 141.3h16.1M140.9 141.3h4M141.8 141.3l.4 2.5h-.9zM141.8 143.8v2.5" fill="none" stroke="#f00" stroke-width=".25"/>
<g font-size="3.5">
<text x="173.9" y="175.7">TOPO SUPERIOR 1364X450X15,5 MM</text>
<text x="173.4" y="189.7">1BT117</text>
<text x="225.1" y="189.7">1BT117</text>
<text x="273.6" y="189.7">1</text>
</g>
<text font-size="3.4" x="265.7" y="135.4">LEGENDA</text>
<g font-size="2.7">
<text x="153.5" y="172.8">Leandro</text>
<text x="153.5" y="186.6">06/09/12</text>
<text x="153.5" y="193.4">mm</text>
<text x="153.5" y="200.8">1/1</text>
</g>
<g font-size="2.1" fill="#f00">
<text x="78.5" y="34.5">8</text>
<text x="144.6" y="32">1364</text>
<text x="111.5" y="36.5">674</text>
<text x="178.9" y="36.5">674</text>
<text x="214.1" y="36.5">8</text>
<text x="72.2" y="45.5" transform="rotate(-90 72.2 45.5)">42</text>
<text x="238.4" y="45.5" transform="rotate(-90 238.4 45.5)">42</text>
<text x="72.2" y="57.8" transform="rotate(-90 72.2 57.8)">192</text>
<text x="238.4" y="56.2" transform="rotate(-90 238.4 56.2)">160</text>
<text x="67.1" y="66.5" transform="rotate(-90 67.1 66.5)">450</text>
<text x="72.2" y="73.8" transform="rotate(-90 72.2 73.8)">160</text>
<text x="238.5" y="72.2" transform="rotate(-90 238.5 72.2)">160</text>
<text x="238.5" y="84" transform="rotate(-90 238.5 84)">88</text>
<text x="72.2" y="87.2" transform="rotate(-90 72.2 87.2)">56</text>
<text x="44.7" y="91.1">15.5</text>
<text x="242.3" y="90.6">15.5</text>
<text x="216.5" y="119.8">12</text>
<text x="169.5" y="121.5">6</text>
<text x="160.6" y="130.3" transform="rotate(-90 160.6 130.3)">9</text>
<text x="160.6" y="135.8" transform="rotate(-90 160.6 135.8)">11</text>
<text x="206.3" y="137" transform="rotate(-90 206.3 137)">12</text>
<text x="140.2" y="140.9" transform="rotate(-90 140.2 140.9)">12</text>
<text x="125.1" y="149.7">10</text>
<text x="133.4" y="144.9" transform="rotate(-90 133.4 144.9)">20</text>
<text x="206.3" y="145" transform="rotate(-90 206.3 145)">20</text>
</g>
<g font-size="2.1" fill="#00f">
<text x="74.8" y="40.6">A</text>
<text x="150.3" y="41.7">B</text>
<text x="185.1" y="41.7">C</text>
<text x="279.9" y="37.7">E</text>
<text x="224.8" y="79.2">D</text>
<text x="74.9" y="89.6">A</text>
<text x="150.3" y="89.9">B</text>
<text x="282" y="86.3">F</text>
<text x="185" y="90.4">C</text>
</g>
<g font-size="2.1">
<text x="144" y="41.1">C</text>
<text x="40.5" y="98.6">SECTION A-A</text>
<text x="40.7" y="101">SCALE 1 : 10</text>
<text x="238.2" y="98.6">SECTION B-B</text>
<text x="238.3" y="101">SCALE 1 : 10</text>
<text x="268.4" y="98.6">SECTION C-C</text>
<text x="268.6" y="101">SCALE 1 : 10</text>
<text x="266.3" y="141.1">Sentido da Veia</text>
<text x="259.8" y="146.7">C</text>
<text x="266.3" y="147.2">Borda Carta 0,4mm</text>
<text x="266.3" y="153.1">Borda ABS 2mm Redonda</text>
<text x="103.8" y="161.4">DETAIL D</text>
<text x="167.8" y="160.1">DETAIL E</text>
<text x="213.9" y="160.1">DETAIL F</text>
<text x="266.3" y="159">Borda ABS 0,4mm</text>
<text x="103.1" y="163.9">SCALE 1 / 4</text>
<text x="167" y="162.6">SCALE 1 : 2</text>
<text x="213.1" y="162.6">SCALE 1 : 2</text>
<text x="266.3" y="164.4">Sem Borda</text>
<text x="148.4" y="169.3">Projetista:</text>
<text x="173.5" y="169.5">Descrição:</text>
<text x="148.4" y="176.6">Revisor:</text>
<text x="148.4" y="183.2">Data:</text>
<text x="173.4" y="183.3">Código Padrão:</text>
<text x="225.1" y="183.3">Código Interno:</text>
<text x="268" y="183.2">Rev.:</text>
<text x="148.4" y="190.5">Unid. Medida:</text>
<text x="148.4" y="197.2">Folha:</text>
<text x="205.3" y="199.5">ESTE DESENHO NÃO PODE SER REPRODUZIDO SEM AUTORIZAÇÃO</text>
</g>
<g font-size="1.9">
<text x="250.9" y="45.1">⌀10 ↧ 11</text>
<text x="27.3" y="48">⌀10 ↧ 11</text>
<text x="27.8" y="63.7">⌀8 ↧ 11</text>
<text x="251.4" y="61.1">⌀8 ↧ 11</text>
<text x="251.4" y="77.1">⌀10 ↧ 11</text>
<text x="27.9" y="79.7">⌀10 ↧ 11</text>
<text x="89.6" y="123.4">⌀10 ↧ 11</text>
</g>
<g font-size="1.8">
<text x="119.9" y="186">BRAVO IND. E COMÉRCIO</text>
<text x="122.7" y="188.1">DE MÓVEIS S.A.</text>
<text x="119.9" y="192.4">Rua Giuseppe Urani, 111</text>
<text x="122.2" y="196.7">Uberlândia - MG</text>
<text x="123.3" y="194.6">Polo Moveleiro</text>
<text x="119.9" y="201">FONE: 55 (34) 3292-6900</text>
<text x="123.3" y="198.8">CEP:38402-359</text>
</g>
</svg>
